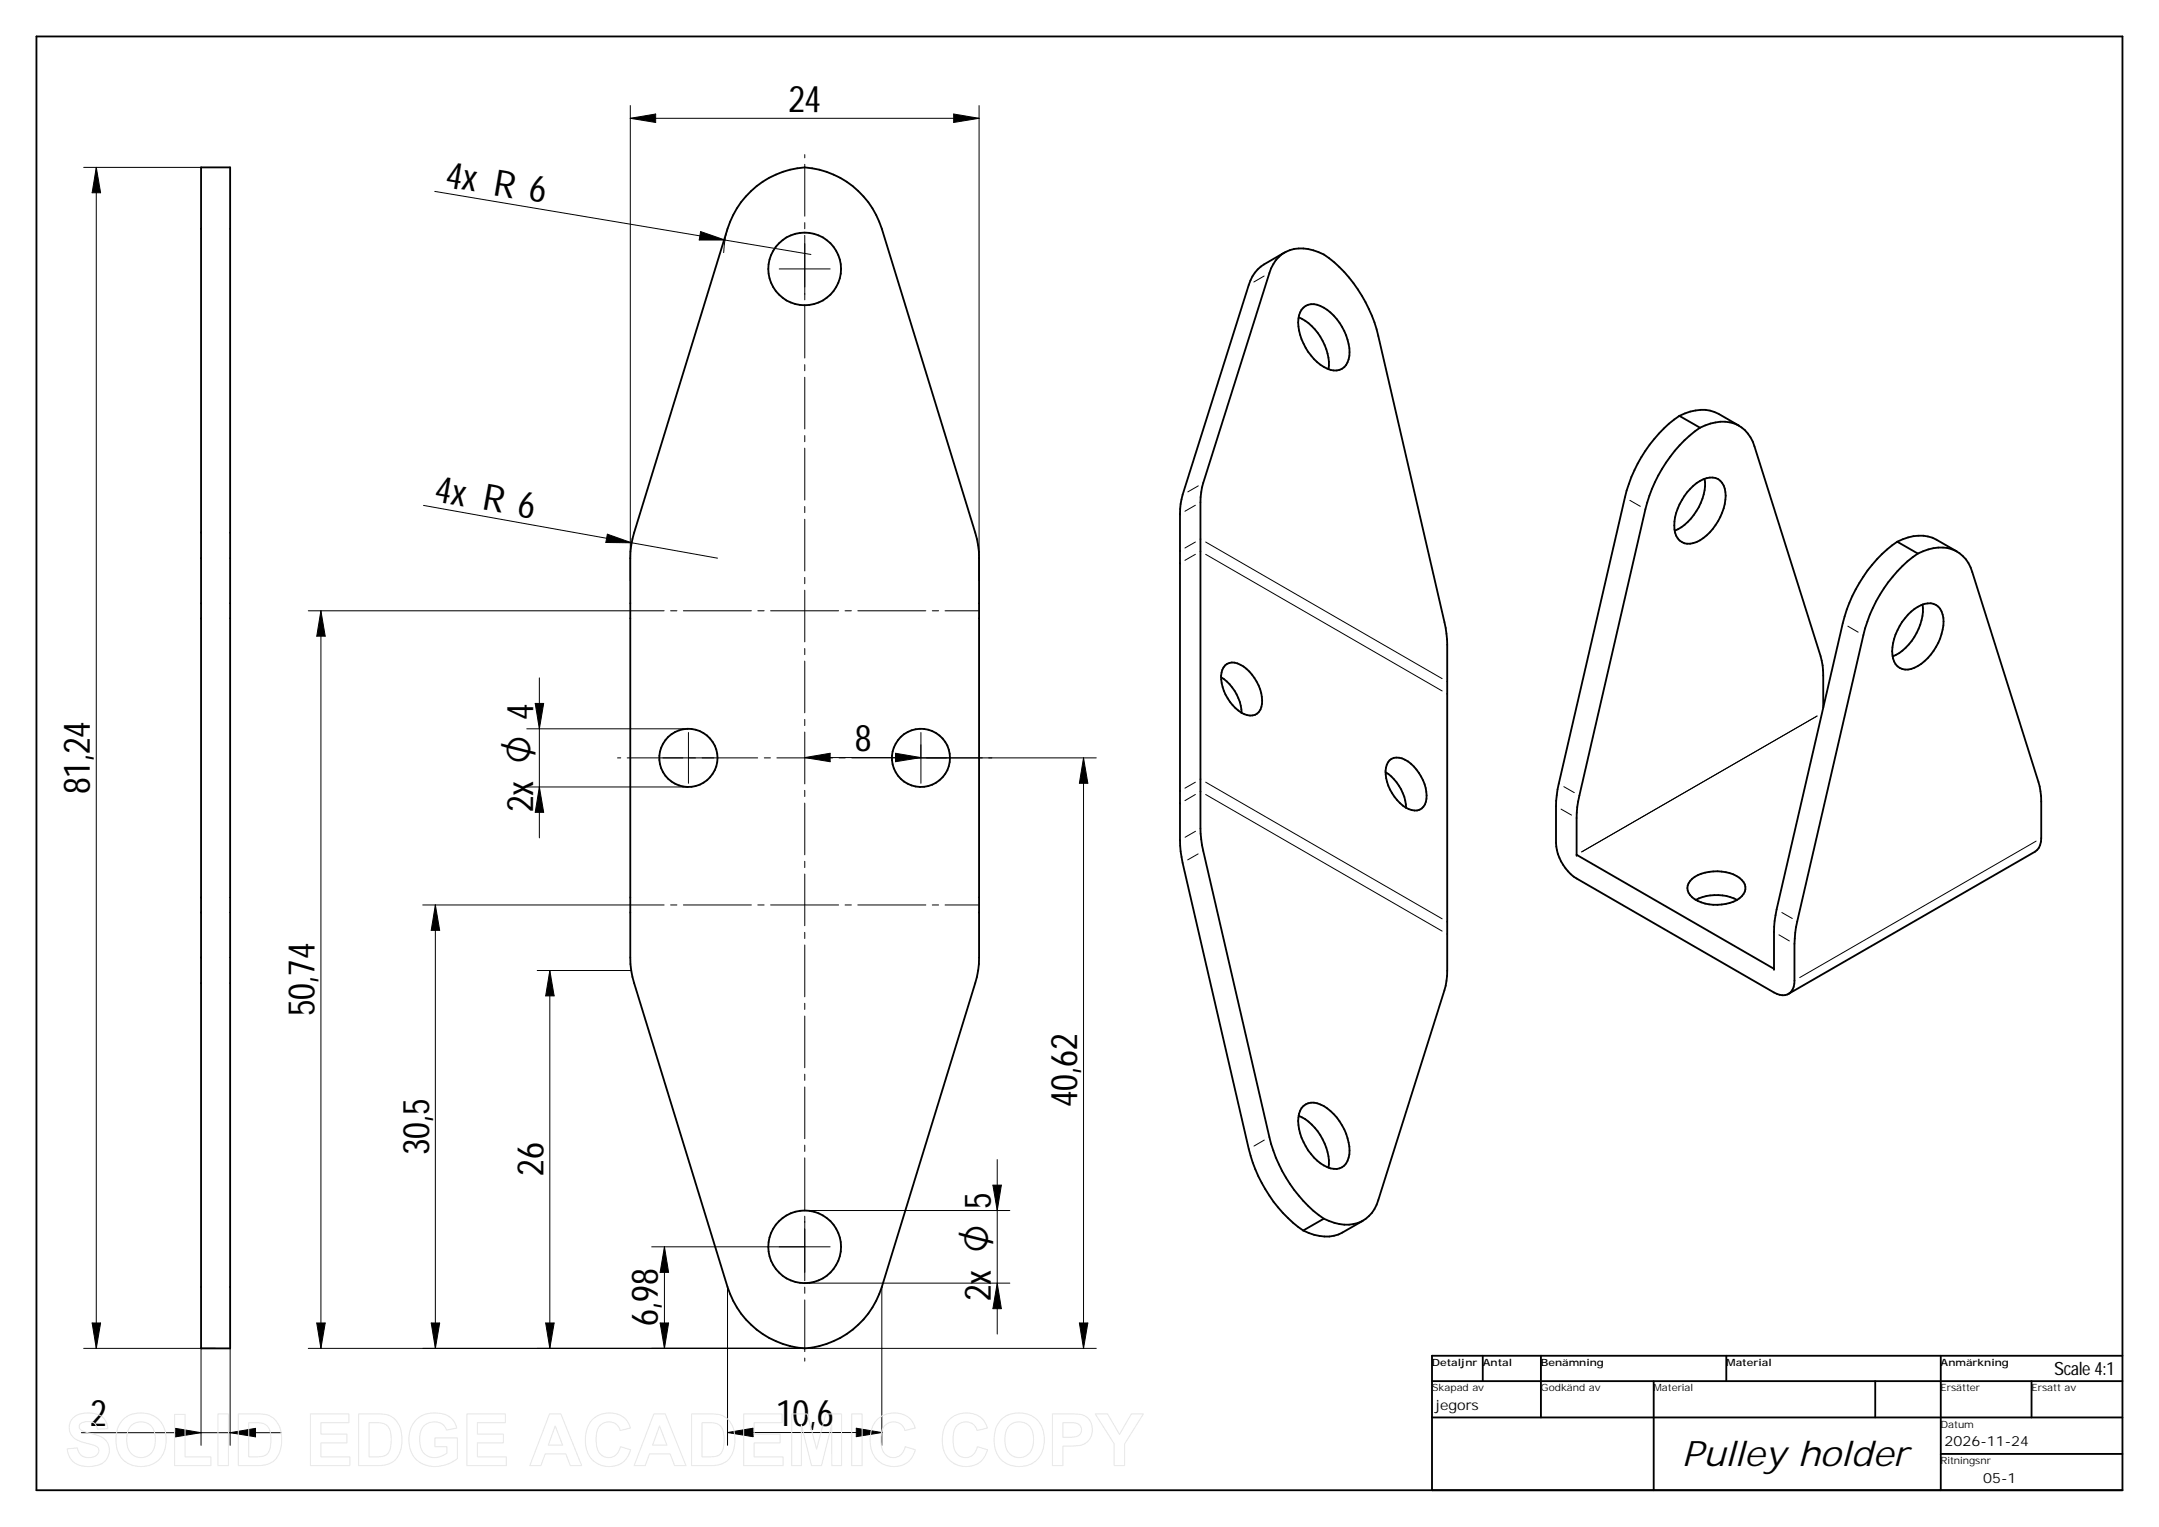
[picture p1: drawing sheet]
<svg xmlns="http://www.w3.org/2000/svg" width="594mm" height="420mm" viewBox="0 0 594 420" stroke-linecap="round" stroke-linejoin="round" font-family="sans-serif">
<g fill="none" stroke="#000" stroke-width=".51">
<path d="M10 10h574v400h-574zM55.3 46.1h8v324.9h-8zM206.7 52.6a24.1 24.1 0 0 1 14.7-6.5 24 24 0 0 1 21.2 16.8l25.7 83.7a22.8 22.8 0 0 1 1.1 7v109.9a22.8 22.8 0 0 1-1.1 7l-25.7 83.6a24 24 0 0 1-21.2 16.9 24 24 0 0 1-21.2-16.9l-25.7-83.6a22.8 22.8 0 0 1-1.1-7v-109.9a22.8 22.8 0 0 1 1.1-7l25.7-83.7a24 24 0 0 1 6.5-10.3zM351.9 70.7a9.2 9.2 0 0 1 9.5-1.8 19.2 19.2 0 0 1 8.5 5.9 39.9 39.9 0 0 1 9.4 17.7l18.2 78.7 .5 3.2 .2 3v91.2l-.7 3.9-18.2 57.7a9 9 0 0 1-12.1 6.3 18.9 18.9 0 0 1-8.6-6 39.4 39.4 0 0 1-9.3-17.6l-18.2-78.8-.6-3.2-.2-3 .1-91.1 .7-3.9 18.2-57.8a10.5 10.5 0 0 1 2.6-4.4zM353.5 69.5l-5.7 3.2a9.7 9.7 0 0 0-4.2 5.7l-18.2 57.7-.5 2.6-.2 2.8v89.7l.2 3 .5 3.2 18.2 78.7a39 39 0 0 0 15 22.5M357.3 87.3a14.8 14.8 0 0 1 8.3 14.3M358.7 84.6a4.4 4.4 0 0 1 5.6 .1 15.3 15.3 0 0 1 7 13.2 4 4 0 0 1-6.1 3.5 14.9 14.9 0 0 1-7.9-13.7 4.8 4.8 0 0 1 1.4-3.1zM462.1 114.4l5.7 3.3M462.1 114.4a11.4 11.4 0 0 1 10.8-.5l5.6 3.2M462.1 114.4a38.5 38.5 0 0 0-15 22.5l-18.5 80.3-.4 3.1v11.6a12.5 12.5 0 0 0 5.6 9.8l54.3 31.4a3.4 3.4 0 0 0 5.5-1.6l.2-1.7v-10.1l.4-4.6 18.5-80.3a38.5 38.5 0 0 1 15-22.5M467.8 117.7a10.9 10.9 0 0 1 11.4-.1 10 10 0 0 1 3.6 5.2l18.2 57.8 .6 3.8 .1 10.3M467.8 117.7a38.8 38.8 0 0 0-15.1 22.4l-18.5 80.4-.3 3.1-.1 11.6 54.3 31.4 .1-11.6 .7-4.8 18.2-78.7a39 39 0 0 1 14.9-22.4"/>
<path d="M465.1 134.5a7.5 7.5 0 0 1 7-3 4.6 4.6 0 0 1 2.7 4.9 15.4 15.4 0 0 1-8 12.7 4.1 4.1 0 0 1-6.1-3.5 15 15 0 0 1 4.4-11.1zM469 131.7a14.7 14.7 0 0 1-8.2 14.3M522 149.1l5.7 3.2M522 149.1a11.4 11.4 0 0 1 10.8-.6l5.7 3.3M527.7 152.3a11 11 0 0 1 11.5-.1 9.2 9.2 0 0 1 3.5 5.2l18.5 59 .4 2.7 .1 11.5a4.4 4.4 0 0 1-1.7 3.7l-67.9 39.2M525 169.1a7.6 7.6 0 0 1 7-2.9 5.2 5.2 0 0 1 2.7 5.9 15.2 15.2 0 0 1-7.9 11.6 4 4 0 0 1-6.1-3.5 14.9 14.9 0 0 1 4.3-11.1zM529 166.3a14.9 14.9 0 0 1-8.2 14.3M336 186.4a12.4 12.4 0 0 1 5.7 9.7M337.1 183.1a3.4 3.4 0 0 1 4.2-.2 11.8 11.8 0 0 1 5.8 11.6 3.1 3.1 0 0 1-4.7 2 12 12 0 0 1-6.3-11.4l.2-.8zM381.2 212.5a12.7 12.7 0 0 1 5.7 9.7M382.3 209.2a3.9 3.9 0 0 1 5.1 .3 11.7 11.7 0 0 1 4.9 11.1 3.1 3.1 0 0 1-4.7 2 12 12 0 0 1-6.2-11.4l.2-.8zM465.6 241.8a12 12 0 0 1 13-.3 3.2 3.2 0 0 1 0 5.7 11.9 11.9 0 0 1-13-.3 3.1 3.1 0 0 1 0-5.1z"/>
<path d="M466.6 247.6a12.7 12.7 0 0 1 11.3 0M357.3 307a14.8 14.8 0 0 1 8.3 14.3M358.7 304.3a4.5 4.5 0 0 1 5.6 0 15.5 15.5 0 0 1 7 13.3 4 4 0 0 1-6.1 3.5 15 15 0 0 1-7.9-13.7 4.8 4.8 0 0 1 1.4-3.1zM364.3 335.3l-5.7 3.3M375.1 335.9l-5.7 3.2a11.4 11.4 0 0 1-10.8-.5M408 373v7M424 373v17M475 373v7M534 373v37M584 373h-190v37M394 390h190M394 380h190"/>
<path d="M455 380v30M516 380v10M559 380v10M534 400h50"/>
<circle cx="221.4" cy="74" r="10"/>
<circle cx="189.4" cy="208.5" r="8"/>
<circle cx="253.4" cy="208.5" r="8"/>
<circle cx="221.4" cy="343.1" r="10"/>
</g>
<g fill="none" stroke="#000" stroke-width=".28">
<path d="M173.4 29v130.8M173.4 32.6l7-1.2v2.3zM173.4 32.6h96M262.4 31.4l7 1.2-7 1.1zM269.4 29v130.8M23 46.1h32.3M26.5 46.1v324.9M26.5 46.1l1.2 6.9h-2.3zM119.6 52.7l103.5 17.3M221.4 42.5v.9M221.4 45.2v14.3M192.8 63.7l6.7 2.3h-7.1z"/>
<path d="M200.2 62.9l-.6 2.2-.5 4.4M214.4 74h14M221.4 61.3v1.6M221.4 64.8v17.7M347.8 75.9l-2.8 1.7M221.4 84.3v14.2M221.4 100.3v1.7M221.4 103.8v14.2M221.4 119.8v1.7M116.5 139.1l80.9 14.5M221.4 123.3v14.3M221.4 139.4v1.7"/>
<path d="M328.9 139l-2.9 1.7M329.7 133.7l-2.9 1.6M448.5 137.7l2.9 1.6M167.1 147l6.7 2.4-7.1-.1zM221.4 142.9v14.2M221.4 158.9v1.7M328.9 152.5l-2.9 1.7M328.9 149.1l-2.9 1.7M331.8 152.5l65 37.6M331.8 149.1l65 37.6M88.3 168.1v202.9M88.3 168.1l1.2 6.9h-2.3z"/>
<path d="M182.7 168.1h-97.9M184.5 168.1h1.8M188 168.1h18.7M208.5 168.1h1.8M212 168.1h18.8M221.4 162.4v14.2M221.4 178.4v1.7M232.5 168.1h1.8M236 168.1h18.8M256.5 168.1h1.8M260 168.1h9.4M508.5 172.3l2.8 1.6"/>
<path d="M147.3 193.5h2.3l-1.2 7zM148.4 186.5v44M221.4 181.9v14.2M221.4 198v1.6M500 197l-64.8 37.4M144.9 200.5h44.5M144.9 216.5h44.5M148.4 216.5l1.2 7h-2.3zM169.9 208.5h.9M172.6 208.5h35.9M189.4 201.5v14M210.3 208.5h1.7"/>
<path d="M213.8 208.5h15.3M221.4 201.4v14.3M221.4 217.5v1.7M221.4 208.4l7-1.1v2.3zM221.4 208.4h32M230.9 208.5h1.7M246.4 207.3l7 1.1-7 1.2zM253.4 201.5v14M298.1 208.5l1.2 7h-2.3zM298.1 208.5v162.5M301.7 208.5h-67.3M328.9 215.2l-2.9 1.7"/>
<path d="M328.9 218.6l-2.9 1.7M331.8 215.2l65 37.6M331.8 218.6l65 37.6M430.3 216.5l2.9 1.6M221.4 221v14.2M221.4 237v1.7M329 228.7l-2.9 1.7M329.7 234.9l-2.9 1.7M429.5 222.6l2.9 1.7M560.3 231.4l-65.1 37.6M116.3 249h66.4M119.8 249v122"/>
<path d="M119.8 249l1.2 7h-2.3zM184.5 249h1.8M188 249h18.7M208.5 249h1.8M212 249h18.8M221.4 240.5v14.2M221.4 256.5v1.7M232.5 249h1.8M236 249h18.8M256.5 249h1.8M260 249h9.4M489.5 257.2l2.9 1.7"/>
<path d="M490.3 251.1l2.9 1.6M147.8 267h25.9M151.3 267v104M151.3 267l1.2 7h-2.4zM221.4 260v14.3M221.4 276.1v1.6M221.4 279.6v14.2M488.1 266.6h.1M221.4 295.6v1.7M221.4 299.1v14.2M221.4 315.1v1.7M221.4 318.6v14.2"/>
<path d="M274.4 319.1v48M347.9 313.7l-2.8 1.6M221.4 334.6v17.8M221.4 333.1h56.5M273.2 326.1h2.3l-1.1 7zM182.8 343.1v27.9M182.8 343.1l1.2 7h-2.4zM200.2 354.1v43.6M221.4 354.2v1.7M221.4 357.7v14.2M221.4 353.1h56.5M228.4 343.1h-49.1"/>
<path d="M242.6 354.1v43.6M274.4 353.1l1.1 7h-2.3zM23 371h36.3M25.4 364h2.3l-1.2 7zM55.3 371v26.7M63.3 371v26.7M87.2 364h2.3l-1.2 7zM118.7 364h2.3l-1.2 7zM150.1 364h2.4l-1.2 7zM181.6 364h2.4l-1.2 7zM221.4 373.7v.8M297 364h2.3l-1.2 7z"/>
<path d="M301.7 371h-216.9M22.4 394.2h54.9M48.3 393l7 1.2-7 1.2zM63.3 394.2l7-1.2v2.4zM200.2 394.2l7-1.2v2.3zM200.2 394.2h42.4M235.6 393l7 1.2-7 1.1z"/>
</g>
<g fill="#000">
<circle cx="433.8" cy="235.2" r=".25"/>
<circle cx="488.1" cy="266.6" r=".25"/>
</g>
<g fill="#000">
<path d="M173.4 32.6l7-1.2v2.3zM262.4 31.4l7 1.2-7 1.1zM26.5 46.1l1.2 6.9h-2.3zM192.8 63.7l6.7 2.3h-7.1zM167.1 147l6.7 2.4-7.1-.1zM88.3 168.1l1.2 6.9h-2.3zM147.3 193.5h2.3l-1.2 7zM221.4 208.4l7-1.1v2.3zM246.4 207.3l7 1.1-7 1.2zM298.1 208.5l1.2 7h-2.3zM148.4 216.5l1.2 7h-2.3zM119.8 249l1.2 7h-2.3z"/>
<path d="M151.3 267l1.2 7h-2.4zM273.2 326.1h2.3l-1.1 7zM182.8 343.1l1.2 7h-2.4zM25.4 364h2.3l-1.2 7zM87.2 364h2.3l-1.2 7zM118.7 364h2.3l-1.2 7zM150.1 364h2.4l-1.2 7zM181.6 364h2.4l-1.2 7zM274.4 353.1l1.1 7h-2.3zM297 364h2.3l-1.2 7zM48.3 393l7 1.2-7 1.2zM63.3 394.2l7-1.2v2.4z"/>
<path d="M200.2 394.2l7-1.2v2.3zM235.6 393l7 1.2-7 1.1z"/>
</g>
<g fill="none" stroke="#e6e6e6" stroke-width=".28">
<path d="M20.2 390a7 7 0 0 1 8.4 .4l.7 .9 .4 1.8-2.9 .1a2.34 2.34 0 0 0-3.1-2 1.57 1.57 0 0 0-1.9 1.6 2.65 2.65 0 0 0 2.4 1.4l.6 .2a6.9 6.9 0 0 1 4.7 2.4 4.4 4.4 0 0 1-4 6.7 5.8 5.8 0 0 1-6.6-3l-.4-1.8 2.8-.3a3.2 3.2 0 0 0 2.5 2.6 3.2 3.2 0 0 0 3.4-1.5 1.82 1.82 0 0 0-2-2l-.4-.1a7.6 7.6 0 0 1-5.2-2.6 3.8 3.8 0 0 1 .6-4.8zM33.9 390.6a7.3 7.3 0 0 1 10.7 1.2 8.3 8.3 0 0 1-1.8 10.6 6.9 6.9 0 0 1-10.9-5.3 7.8 7.8 0 0 1 2-6.5zM35.9 392.4a3.9 3.9 0 0 1 4.4-.9 3.9 3.9 0 0 1 2.4 3.8 5 5 0 0 1-2.3 5.4 3.9 3.9 0 0 1-5.5-3.9l.2-2.8zM48 389.2h2.9v11.7h7.1v2.4h-10zM60 389h2.9v14.3h-2.9zM65.6 389h5.2a6 6 0 0 1 6.7 6.6 7 7 0 0 1-3.1 7l-2.3 .6-6.5 .1zM68.4 391.5a8.5 8.5 0 0 1 4.7 .5 5.6 5.6 0 0 1 1.4 5.4 3.2 3.2 0 0 1-3.9 3.5h-2.2zM85.4 389h10.6v2.5h-7.7v3.1h7.2v2.4h-7.2v3.9h8v2.4h-10.9zM98.7 389h5.2a6 6 0 0 1 6.7 6.6 7 7 0 0 1-3.1 7l-2.3 .6-6.5 .1zM101.6 391.5a8.5 8.5 0 0 1 4.6 .5 5.6 5.6 0 0 1 1.4 5.4 3.2 3.2 0 0 1-3.9 3.5h-2.1zM114.6 390.6a7.8 7.8 0 0 1 9.6-.3l.8 .9 .7 1.7-2.9 .6a3.8 3.8 0 0 0-3.7-2.3 3.8 3.8 0 0 0-3.4 2.7 5.9 5.9 0 0 0 1.7 6.6 5.2 5.2 0 0 0 5.6-.7v-1.7h-3.3v-2.5h6.2v5.7a8.8 8.8 0 0 1-11.5 .1 8.5 8.5 0 0 1 .2-10.8zM128.5 389h10.6v2.5h-7.7v3.1h7.1v2.4h-7.1v3.9h7.9v2.4h-10.8z"/>
<path d="M151.2 389h3.1l5.8 14.3h-3.2l-1.2-3.3h-5.7l-1.2 3.3h-3zM152.8 392.3l2 5.3h-3.9zM162.9 390.7a6.5 6.5 0 0 1 9.9 .7l.7 1.5-2.9 .7a3.3 3.3 0 0 0-3.6-2.3 3.3 3.3 0 0 0-2.9 3.2 6.2 6.2 0 0 0 1.6 6 3.3 3.3 0 0 0 5-2.4l2.8 .8a6.3 6.3 0 0 1-5.8 4.7 6.3 6.3 0 0 1-6.2-4.3 9.2 9.2 0 0 1 1.4-8.6zM179.9 389h3.1l5.8 14.3h-3.2l-1.2-3.3h-5.7l-1.2 3.3h-3zM181.5 392.3l2 5.3h-3.9zM190.3 389h5.2a6 6 0 0 1 6.7 6.6 7 7 0 0 1-3.1 7l-2.3 .6-6.5 .1zM193.2 391.5a8.5 8.5 0 0 1 4.6 .5 5.6 5.6 0 0 1 1.4 5.4 3.2 3.2 0 0 1-3.9 3.5h-2.1zM204.6 389h10.6v2.5h-7.7v3.1h7.2v2.4h-7.2v3.9h8v2.4h-10.9zM217.8 389h4.3l2.6 9.7 2.5-9.7h4.4v14.3h-2.7l-.1-11.3-2.7 11.3h-2.8l-2.8-11.3v11.3h-2.7zM234.4 389h2.8v14.3h-2.8zM241.3 390.7a6.5 6.5 0 0 1 9.9 .7l.6 1.5-2.8 .7a3.3 3.3 0 0 0-3.6-2.3 3.3 3.3 0 0 0-2.9 3.2 6.2 6.2 0 0 0 1.6 6 3.3 3.3 0 0 0 5-2.4l2.8 .8a6.3 6.3 0 0 1-5.9 4.7 6.3 6.3 0 0 1-6.1-4.3 9.2 9.2 0 0 1 1.4-8.6zM261.1 390.7a6.5 6.5 0 0 1 10 .7l.6 1.5-2.8 .7a3.3 3.3 0 0 0-3.7-2.3 3.3 3.3 0 0 0-2.8 3.2 6.2 6.2 0 0 0 1.5 6 3.3 3.3 0 0 0 5-2.4l2.8 .8a6.3 6.3 0 0 1-5.8 4.7 6.3 6.3 0 0 1-6.2-4.3 9.2 9.2 0 0 1 1.4-8.6z"/>
<path d="M275.5 390.6a7.3 7.3 0 0 1 10.8 1.2 8.3 8.3 0 0 1-1.9 10.6 6.9 6.9 0 0 1-10.8-5.3 7.8 7.8 0 0 1 1.9-6.5zM277.6 392.4a3.9 3.9 0 0 1 4.4-.9 3.9 3.9 0 0 1 2.4 3.8 5 5 0 0 1-2.4 5.4 3.9 3.9 0 0 1-5.5-3.9l.3-2.8zM289.6 389h4.6a7.5 7.5 0 0 1 4.8 .9 4.5 4.5 0 0 1 1.3 5.3 4.5 4.5 0 0 1-4.8 2.7h-3v5.4h-2.9zM292.5 391.5h1.4a3.3 3.3 0 0 1 3.6 1.2 2.04 2.04 0 0 1-2.3 2.7l-2.7 .1zM301.4 389h3.4l3.3 5.7 3.2-5.7h3.3l-5.2 8.3v6h-2.8v-6z"/>
</g>
<text font-size="10.8" x="146.7" y="210.1" transform="rotate(-90 146.7 210.1)">O</text>
<g font-size="10.1">
<text x="217" y="30.8">24</text>
<text x="122.3" y="51.4" transform="rotate(9 122.3 51.4)">4x R 6</text>
<text x="119.3" y="137.8" transform="rotate(10 119.3 137.8)">4x R 6</text>
<text x="146.7" y="198.1" transform="rotate(-90 146.7 198.1)">4</text>
<text x="235.2" y="206.7">8</text>
<text x="24.8" y="218.6" transform="rotate(-90 24.8 218.6)">81,24</text>
<text x="146.7" y="223.4" transform="rotate(-90 146.7 223.4)">2x</text>
<text x="86.6" y="279.6" transform="rotate(-90 86.6 279.6)">50,74</text>
<text x="296.4" y="304.6" transform="rotate(-90 296.4 304.6)">40,62</text>
<text x="118.1" y="317.8" transform="rotate(-90 118.1 317.8)">30,5</text>
<text x="149.6" y="323.5" transform="rotate(-90 149.6 323.5)">26</text>
<text x="272.6" y="332.7" transform="rotate(-90 272.6 332.7)">5</text>
<text x="272.6" y="358" transform="rotate(-90 272.6 358)">2x O</text>
<text x="181.1" y="364.8" transform="rotate(-90 181.1 364.8)">6,98</text>
<text x="24.8" y="392.4">2</text>
<text x="213.6" y="392.4">10,6</text>
</g>
<text font-size="9.6" x="462.8" y="403.5">Pulley holder</text>
<text font-size="5" x="565.2" y="378.2">Scale 4:1</text>
<g font-size="3.9">
<text x="395" y="387.9">jegors</text>
<text x="535" y="397.8">2026-11-24</text>
<text x="545.7" y="407.9">05-1</text>
</g>
<g font-size="2.8">
<text x="394" y="375.8">Detaljnr Antal</text>
<text x="424" y="375.8">Benämning</text>
<text x="475" y="375.8">Material</text>
<text x="534" y="375.8">Anmärkning</text>
<text x="394" y="382.8">Skapad av</text>
<text x="424" y="382.8">Godkänd av</text>
<text x="455" y="382.8">Material</text>
<text x="534" y="382.8">Ersätter</text>
<text x="559" y="382.8">Ersatt av</text>
<text x="534" y="392.8">Datum</text>
<text x="534" y="402.8">Ritningsnr</text>
</g>
</svg>
